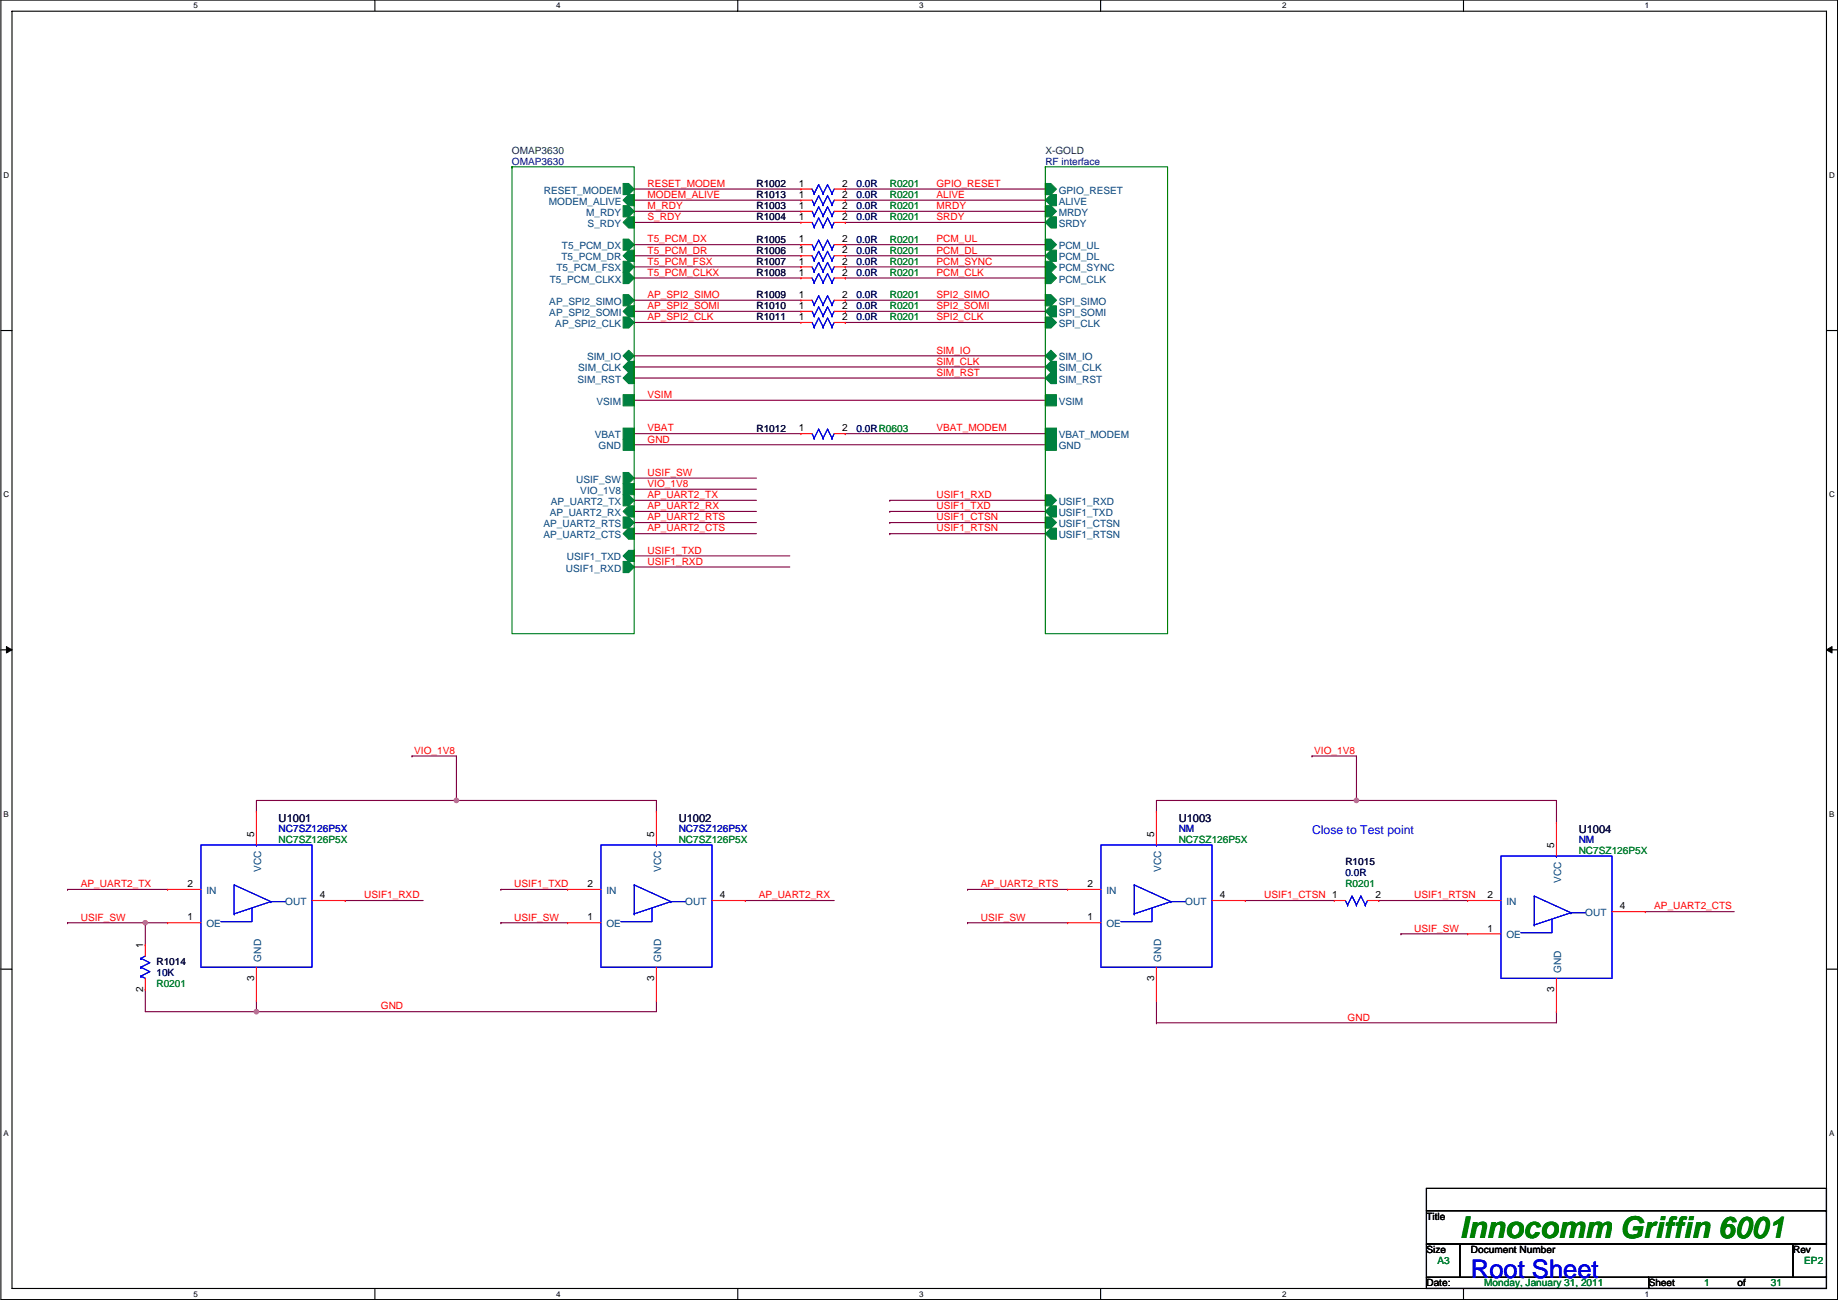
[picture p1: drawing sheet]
<svg xmlns="http://www.w3.org/2000/svg" width="420mm" height="297mm" viewBox="0 0 420 297" stroke-linecap="round" stroke-linejoin="round" font-family="sans-serif">
<path d="M.2 0h419.9v296.9h-419.9zM2.7 2.6h414.8v291.8h-414.8z" fill="none" stroke="#000" stroke-width=".25"/>
<g fill="#fff">
<path d="M44.2 .3h1v2h-1z"/>
<path d="M44.2 294.7h1v2h-1z"/>
</g>
<path d="M85.7 0v2.6M85.7 294.4v2.5" fill="none" stroke="#000" stroke-width=".25"/>
<g fill="#fff">
<path d="M127.2 .3h1v2h-1z"/>
<path d="M127.2 294.7h1v2h-1z"/>
</g>
<path d="M168.6 0v2.6M168.6 294.4v2.5" fill="none" stroke="#000" stroke-width=".25"/>
<g fill="#fff">
<path d="M210.1 .3h1v2h-1z"/>
<path d="M210.1 294.7h1v2h-1z"/>
</g>
<path d="M251.6 0v2.6M251.6 294.4v2.5" fill="none" stroke="#000" stroke-width=".25"/>
<g fill="#fff">
<path d="M293.1 .3h1v2h-1z"/>
<path d="M293.1 294.7h1v2h-1z"/>
</g>
<path d="M334.5 0v2.6M334.5 294.4v2.5" fill="none" stroke="#000" stroke-width=".25"/>
<g fill="#fff">
<path d="M376 .3h1v2h-1z"/>
<path d="M376 294.7h1v2h-1z"/>
<path d="M.8 39h1.3v2.1h-1.3z"/>
<path d="M418.2 39h1.2v2.1h-1.2z"/>
<path d="M.8 112h1.3v2h-1.3z"/>
<path d="M418.2 112h1.2v2h-1.2z"/>
</g>
<path d="M.2 75.5h2.5M417.5 75.5h2.6" fill="none" stroke="#000" stroke-width=".25"/>
<g fill="#fff">
<path d="M.8 185h1.2v2h-1.2z"/>
<path d="M418.2 185h1.2v2h-1.2z"/>
</g>
<path d="M.2 148.5h2.5M417.5 148.5h2.6" fill="none" stroke="#000" stroke-width=".25"/>
<path d="M1.5 147.7l1.2 .8-1.2 .7zM417.5 148.5l1.3-.8v1.5z" fill="#000" stroke="#000" stroke-width=".23"/>
<g fill="#fff">
<path d="M.8 257.9h1.2v2h-1.2z"/>
<path d="M418.2 257.9h1.2v2h-1.2z"/>
</g>
<path d="M.2 221.4h2.5M417.5 221.4h2.6M326.1 271.5h91.4v5.1h-91.4zM326.1 276.6h91.4v7.6h-91.4zM326.1 284.2h7.6v7.7h-7.6zM326.1 291.9h50.8v2.5h-50.8zM333.7 284.2h76.2v7.7h-76.2zM376.9 291.9h40.6v2.5h-40.6zM409.9 284.2h7.6v7.7h-7.6z" fill="none" stroke="#000" stroke-width=".25"/>
<g fill="none" stroke="#800040" stroke-width=".25">
<path d="M145 43.2h.1M145 48.3h.1M145 50.8h.1M145 55.9h.1M145 58.4h.1M145 45.7h.1M145 43.2h38.1M145 48.3h38.1M145 50.8h38.1M145 55.9h38.1M145 58.4h38.1M145 45.7h38.1"/>
<path d="M193.2 43.2h.1M193.2 48.3h.1M193.2 50.8h.1M193.2 55.9h.1M193.2 58.4h.1M193.2 45.7h.1M193.2 43.2h45.8M193.2 48.3h45.8M193.2 50.8h45.8M193.2 55.9h45.8M193.2 58.4h45.8M193.2 45.7h45.8"/>
<path d="M145 61h.1M145 63.5h.1M145 68.6h.1M145 71.1h.1M145 73.7h.1M145 61h38.1M145 63.5h38.1M145 68.6h38.1M145 71.1h38.1M145 73.7h38.1M193.2 61h.1M193.2 63.5h.1"/>
<path d="M193.2 68.6h.1M193.2 71.1h.1M193.2 73.7h.1M193.2 61h45.8M193.2 63.5h45.8M193.2 68.6h45.8M193.2 71.1h45.8M193.2 73.7h45.8M145 81.3h.1M145 83.8h.1M145 86.4h.1M145 91.5h.1"/>
<path d="M145 99.1h.1M145 81.3h94M145 83.8h94M145 86.4h94M145 91.5h94M145 99.1h38.1M193.2 99.1h.1M193.2 99.1h45.8M145 101.6h.1M145 114.3h.1M145 116.9h.1M145 111.8h.1"/>
<path d="M145 109.2h.1M145 119.4h.1M145 101.6h94M145 114.3h27.9M145 116.9h27.9M145 111.8h27.9M145 109.2h27.9M145 119.4h27.9M203.4 114.3h.1M203.4 116.9h.1M203.4 119.4h.1M203.4 114.3h35.6"/>
<path d="M203.4 116.9h35.6M203.4 119.4h35.6M145 121.9h.1M145 129.6h.1M145 127h.1M145 121.9h27.9M145 129.6h35.5M145 127h35.5M203.4 121.9h.1M203.4 121.9h35.6M94.2 172.7h.1M94.2 172.7h10.1v10.2"/>
<path d="M299.9 172.7h.1M299.9 172.7h10.2v10.2M104.3 182.9h.1M104.3 182.9h-45.7v2.5M104.3 182.9h45.8v2.5M310.1 182.9h-45.7v2.5M310.1 182.9h45.7v5.1M310.1 182.9h.1M15.4 210.8h17.8v5.1M15.4 210.8h.1M15.4 203.2h.1M15.4 203.2h22.9"/>
<path d="M33.2 210.8h.1M33.2 210.8h5.1M78.9 205.8h.1M78.9 205.8h17.8M114.5 210.8h.1M114.5 203.2h.1M114.5 210.8h15.2M114.5 203.2h15.2M170.4 205.8h.1M170.4 205.8h20.3M221.2 210.8h.1M221.2 203.2h.1"/>
<path d="M221.2 210.8h22.8M221.2 203.2h22.8M284.7 205.8h.1M284.7 205.8h20.3M315.2 205.8h.1M315.2 205.8h20.3M320.2 213.4h.1M320.2 213.4h15.3M376.1 208.3h.1M376.1 208.3h20.3M33.2 226.1v5.1h25.4M58.6 228.6v2.6"/>
<path d="M58.6 231.2h.1M150.1 228.6v2.6h-91.5M264.4 233.7h.1M264.4 228.6v5.1M355.8 231.2h.1M355.8 231.2v2.5h-91.4"/>
</g>
<g fill="#f0f" stroke="#f0f" stroke-width=".25">
<circle cx="104.3" cy="182.9" r=".5"/>
<circle cx="33.2" cy="210.8" r=".5"/>
<circle cx="58.6" cy="231.1" r=".5"/>
<circle cx="310.1" cy="182.9" r=".5"/>
</g>
<g fill="none" stroke="#00f" stroke-width=".25">
<path d="M185.6 50.8l.5 1M185.6 45.7l.5 1.1M185.6 58.4l.5 1.1M185.6 43.2l.5 1M185.6 55.9l.5 1M185.6 48.3l.5 1M186.1 51.8h.1M186.1 46.8h.1M186.1 59.5h.1M186.1 44.2h.1M186.1 56.9h.1M186.1 49.3h.1"/>
<path d="M186.1 51.8l1-2 1.1 2M186.1 46.8l1-2.1 1.1 2.1M186.1 59.5l1-2.1 1.1 2.1M186.1 44.2l1-2 1.1 2M186.1 56.9l1-2 1.1 2M186.1 49.3l1-2 1.1 2M188.2 51.8h.1M188.2 46.8h.1M188.2 59.5h.1M188.2 44.2h.1M188.2 56.9h.1M188.2 49.3h.1"/>
<path d="M188.2 51.8l1-2 1 2M188.2 46.8l1-2.1 1 2.1M188.2 59.5l1-2.1 1 2.1M188.2 44.2l1-2 1 2M188.2 56.9l1-2 1 2M188.2 49.3l1-2 1 2M190.2 51.8h.1M190.2 46.8h.1M190.2 59.5h.1M190.2 44.2h.1M190.2 56.9h.1M190.2 49.3h.1"/>
<path d="M190.7 50.8l-.5 1M190.7 45.7l-.5 1.1M190.7 58.4l-.5 1.1M190.7 43.2l-.5 1M190.7 55.9l-.5 1M190.7 48.3l-.5 1M185.6 63.5l.5 1M185.6 68.6l.5 1M185.6 71.1l.5 1.1M185.6 61l.5 1M185.6 73.7l.5 1M186.1 64.5h.1"/>
<path d="M186.1 69.6h.1M186.1 72.2h.1M186.1 62h.1M186.1 74.7h.1M186.1 64.5l1-2 1.1 2M186.1 69.6l1-2 1.1 2M186.1 72.2l1-2.1 1.1 2.1M186.1 62l1-2 1.1 2M186.1 74.7l1-2 1.1 2M188.2 64.5h.1M188.2 69.6h.1M188.2 72.2h.1"/>
<path d="M188.2 62h.1M188.2 74.7h.1M188.2 64.5l1-2 1 2M188.2 69.6l1-2 1 2M188.2 72.2l1-2.1 1 2.1M188.2 62l1-2 1 2M188.2 74.7l1-2 1 2M190.2 64.5h.1M190.2 69.6h.1M190.2 72.2h.1M190.2 62h.1M190.2 74.7h.1"/>
<path d="M190.7 63.5l-.5 1M190.7 68.6l-.5 1M190.7 71.1l-.5 1.1M190.7 61l-.5 1M190.7 73.7l-.5 1M185.6 99.1l.5 1M190.7 99.1l-.5 1M186.1 100.1h.1M186.1 100.1l1-2 1.1 2M188.2 100.1h.1M188.2 100.1l1-2 1 2M190.2 100.1h.1"/>
<path d="M45.9 193.1h25.4v27.9h-25.4zM58.6 193.1h.1M137.4 193.1h25.4v27.9h-25.4zM150.1 193.1h.1M251.7 193.1h25.4v27.9h-25.4zM264.4 193.1h.1M343.1 195.6h25.4v27.9h-25.4zM355.8 195.6h.1M32.2 219h.1M32.2 219l2 1-2 1M33.2 218.5l-1 .5M45.9 203.2h.1"/>
<path d="M45.9 210.8h.1M53.5 208.8h.1M57.6 207.5v3.1h-7.1M61.9 206l-8.4-3.8v6.6M61.9 206h.1M61.9 206h3.3M61.9 206l-8.4 2.8M71.3 205.8h.1M137.4 203.2h.1M137.4 210.8h.1M145 208.8h.1M149 207.5v3.1h-7.1"/>
<path d="M153.4 206l-8.4-3.8v6.6M153.4 206h.1M153.4 206h3.3M153.4 206l-8.4 2.8M162.8 205.8h.1M251.7 203.2h.1M251.7 210.8h.1M259.3 208.8h.1M263.3 207.5v3.1h-7.1M267.7 206l-8.4-3.8v6.6M267.7 206h.1M267.7 206h3.3"/>
<path d="M267.7 206l-8.4 2.8M277.1 205.8h.1M307.5 205.8l.5 1M308 206.8h.1M308 206.8l1.1-2.1 1 2.1M310.1 206.8h.1M310.1 206.8l1-2.1 1 2.1M312.1 206.8h.1M312.6 205.8l-.5 1M343.1 205.8h.1M343.1 213.4h.1M350.7 211.3h.1"/>
<path d="M354.8 210.1v3h-7.1M359.1 208.6l-8.4-3.9v6.6M359.1 208.6h.1M359.1 208.6h3.3M359.1 208.6l-8.4 2.7M368.5 208.3h.1M32.2 221h.1M32.2 223h.1M32.2 221l2 1-2 1M32.2 223l1 .5M58.6 221h.1M150.1 221h.1"/>
<path d="M264.4 221h.1M355.8 223.5h.1"/>
</g>
<g fill="none" stroke="#f00" stroke-width=".25">
<path d="M183.1 50.8h.1M183.1 45.7h.1M183.1 58.4h.1M183.1 43.2h.1M183.1 55.9h.1M183.1 48.3h.1M183.1 50.8h2.5M183.1 45.7h2.5M183.1 58.4h2.5M183.1 43.2h2.5M183.1 55.9h2.5M183.1 48.3h2.5"/>
<path d="M190.7 50.8h2.5M190.7 45.7h2.5M190.7 58.4h2.5M190.7 43.2h2.5M190.7 55.9h2.5M190.7 48.3h2.5M193.2 50.8h.1M193.2 45.7h.1M193.2 58.4h.1M193.2 43.2h.1M193.2 55.9h.1M193.2 48.3h.1"/>
<path d="M183.1 63.5h.1M183.1 68.6h.1M183.1 71.1h.1M183.1 61h.1M183.1 73.7h.1M183.1 63.5h2.5M183.1 68.6h2.5M183.1 71.1h2.5M183.1 61h2.5M183.1 73.7h2.5M190.7 63.5h2.5M190.7 68.6h2.5"/>
<path d="M190.7 71.1h2.5M190.7 61h2.5M190.7 73.7h2.5M193.2 63.5h.1M193.2 68.6h.1M193.2 71.1h.1M193.2 61h.1M193.2 73.7h.1M183.1 99.1h.1M183.1 99.1h2.5M190.7 99.1h2.5M193.2 99.1h.1"/>
<path d="M58.6 185.4h.1M58.6 185.4v7.7M150.1 185.4h.1M150.1 185.4v7.7M264.4 185.4h.1M264.4 185.4v7.7M355.8 188h.1M355.8 188v7.6M33.2 215.9h.1M33.2 215.9v2.6M38.3 210.8h.1M38.3 203.2h.1"/>
<path d="M38.3 210.8h7.6M38.3 203.2h7.6M71.3 205.8h7.6M78.9 205.8h.1M129.7 210.8h.1M129.7 203.2h.1M129.7 210.8h7.7M129.7 203.2h7.7M162.8 205.8h7.6M170.4 205.8h.1M244 210.8h.1M244 203.2h.1"/>
<path d="M244 210.8h7.7M244 203.2h7.7M277.1 205.8h7.6M284.7 205.8h.1M305 205.8h.1M305 205.8h2.5M312.6 205.8h2.6M315.2 205.8h.1M335.5 213.4h.1M335.5 205.8h.1M335.5 205.8h7.6M335.5 213.4h7.6"/>
<path d="M368.5 208.3h7.6M376.1 208.3h.1M33.2 226.1h.1M33.2 223.5v2.6M58.6 228.6h.1M58.6 221v7.6M150.1 228.6h.1M150.1 221v7.6M264.4 228.6h.1M264.4 221v7.6M355.8 231.2h.1M355.8 223.5v7.7"/>
</g>
<g fill="#008040" stroke="#008040" stroke-width=".25">
<path d="M142.4 59.7h1.3l1.3 1.3-1.3 1.3h-1.3z" fill-rule="evenodd"/>
<path d="M142.4 62.3h1.3l1.3 1.2-1.3 1.3h-1.3z" fill-rule="evenodd"/>
<path d="M142.4 54.6h1.3l1.3 1.3-1.3 1.3h-1.3z" fill-rule="evenodd"/>
<path d="M143.7 85.1h1.3v2.6h-1.3l-1.3-1.3z" fill-rule="evenodd"/>
<path d="M142.4 81.3l1.3-1.3 1.3 1.3-1.3 1.3z" fill-rule="evenodd"/>
<path d="M142.4 90.2h2.6v2.5h-2.6z" fill-rule="evenodd"/>
<path d="M142.4 97.8h2.6v2.6h-2.6z" fill-rule="evenodd"/>
<path d="M142.4 100.4h2.6v2.5h-2.6z" fill-rule="evenodd"/>
<path d="M142.4 72.4h1.3l1.3 1.3-1.3 1.3h-1.3z" fill-rule="evenodd"/>
<path d="M142.4 41.9h1.3l1.3 1.3-1.3 1.3h-1.3z" fill-rule="evenodd"/>
<path d="M142.4 67.3h1.3l1.3 1.3-1.3 1.3h-1.3z" fill-rule="evenodd"/>
<path d="M142.4 47h1.3l1.3 1.3-1.3 1.3h-1.3z" fill-rule="evenodd"/>
<path d="M142.4 50.8l1.3-1.2h1.3v2.5h-1.3z" fill-rule="evenodd"/>
<path d="M143.7 57.2h1.3v2.5h-1.3l-1.3-1.3z" fill-rule="evenodd"/>
<path d="M143.7 69.9h1.3v2.5h-1.3l-1.3-1.3z" fill-rule="evenodd"/>
<path d="M143.7 82.6h1.3v2.5h-1.3l-1.3-1.3z" fill-rule="evenodd"/>
<path d="M143.7 44.5h1.3v2.5h-1.3l-1.3-1.3z" fill-rule="evenodd"/>
<path d="M142.4 113.1h1.3l1.3 1.2-1.3 1.3h-1.3z" fill-rule="evenodd"/>
<path d="M143.7 115.6h1.3v2.5h-1.3l-1.3-1.2z" fill-rule="evenodd"/>
<path d="M142.4 108h1.3l1.3 1.2-1.3 1.3h-1.3z" fill-rule="evenodd"/>
<path d="M142.4 110.5h2.6v2.6h-2.6z" fill-rule="evenodd"/>
<path d="M142.4 118.1h1.3l1.3 1.3-1.3 1.3h-1.3z" fill-rule="evenodd"/>
<path d="M143.7 120.7h1.3v2.5h-1.3l-1.3-1.3z" fill-rule="evenodd"/>
<path d="M142.4 127l1.3-1.2h1.3v2.5h-1.3z" fill-rule="evenodd"/>
<path d="M142.4 128.3h1.3l1.3 1.3-1.3 1.2h-1.3z" fill-rule="evenodd"/>
<path d="M239 58.4l1.2-1.2h1.3v2.5h-1.3z" fill-rule="evenodd"/>
<path d="M239 62.3h1.2l1.3 1.2-1.3 1.3h-1.2z" fill-rule="evenodd"/>
<path d="M239 54.6h1.2l1.3 1.3-1.3 1.3h-1.2z" fill-rule="evenodd"/>
<path d="M239 59.7h1.2l1.3 1.3-1.3 1.3h-1.2z" fill-rule="evenodd"/>
<path d="M239 47h1.2l1.3 1.3-1.3 1.3h-1.2z" fill-rule="evenodd"/>
<path d="M239 50.8l1.2-1.2h1.3v2.5h-1.3z" fill-rule="evenodd"/>
<path d="M239 100.4h2.5v2.5h-2.5z" fill-rule="evenodd"/>
<path d="M239 41.9h1.2l1.3 1.3-1.3 1.3h-1.2z" fill-rule="evenodd"/>
<path d="M239 83.8l1.2-1.2h1.3v2.5h-1.3z" fill-rule="evenodd"/>
<path d="M239 86.4l1.2-1.3h1.3v2.6h-1.3z" fill-rule="evenodd"/>
<path d="M239 81.3l1.2-1.3 1.3 1.3-1.3 1.3z" fill-rule="evenodd"/>
<path d="M239 90.2h2.5v2.5h-2.5z" fill-rule="evenodd"/>
<path d="M239 67.3h1.2l1.3 1.3-1.3 1.3h-1.2z" fill-rule="evenodd"/>
<path d="M239 71.1l1.2-1.2h1.3v2.5h-1.3z" fill-rule="evenodd"/>
<path d="M239 72.4h1.2l1.3 1.3-1.3 1.3h-1.2z" fill-rule="evenodd"/>
<path d="M239 97.8h2.5v2.6h-2.5z" fill-rule="evenodd"/>
<path d="M239 45.7l1.2-1.2h1.3v2.5h-1.3z" fill-rule="evenodd"/>
<path d="M239 116.9l1.2-1.3h1.3v2.5h-1.3z" fill-rule="evenodd"/>
<path d="M239 113.1h1.2l1.3 1.2-1.3 1.3h-1.2z" fill-rule="evenodd"/>
<path d="M239 118.1h1.2l1.3 1.3-1.3 1.3h-1.2z" fill-rule="evenodd"/>
<path d="M239 121.9l1.2-1.2h1.3v2.5h-1.3z" fill-rule="evenodd"/>
</g>
<path d="M117 38.1h28v106.7h-28zM117 38.1h.1M239 38.1h27.9v106.7h-27.9zM239 38.1h.1" fill="none" stroke="#008000" stroke-width=".25"/>
<text font-size="6.9" fill="#008000" x="333.7" y="282.8">Innocomm Griffin 6001</text>
<text font-size="5.8" fill="#00f" x="336.2" y="292.1">Root Sheet</text>
<text font-size="2.8" fill="#00f" x="299.9" y="190.5">Close to Test point</text>
<g font-size="2.5" fill="#000040">
<text x="63.7" y="187.7">U1001</text>
<text x="155.1" y="187.7">U1002</text>
<text x="269.4" y="187.7">U1003</text>
<text x="360.9" y="190.2">U1004</text>
</g>
<g font-size="2.3" fill="#004040">
<text x="117" y="35.1">OMAP3630</text>
<text x="239" y="35.1">X-GOLD</text>
</g>
<g font-size="2.3" fill="#000080">
<text x="117" y="37.6">OMAP3630</text>
<text x="239" y="37.6">RF interface</text>
<text x="195.8" y="45.3">0.0R</text>
<text x="195.8" y="42.7">0.0R</text>
<text x="195.8" y="47.8">0.0R</text>
<text x="195.8" y="50.3">0.0R</text>
<text x="195.8" y="58">0.0R</text>
<text x="195.8" y="55.4">0.0R</text>
<text x="195.8" y="63">0.0R</text>
<text x="195.8" y="60.5">0.0R</text>
<text x="195.8" y="68.1">0.0R</text>
<text x="195.8" y="70.7">0.0R</text>
<text x="195.8" y="73.2">0.0R</text>
<text x="195.8" y="98.6">0.0RR0603</text>
<text x="307.5" y="200.2">0.0R</text>
<text x="35.8" y="223.1">10K</text>
</g>
<g font-size="2.3" fill="#004080">
<text x="124.3" y="44.2">RESET_MODEM</text>
<text x="125.5" y="46.8">MODEM_ALIVE</text>
<text x="242" y="44.2">GPIO_RESET</text>
<text x="242" y="46.8">ALIVE</text>
<text x="134" y="49.3">M_RDY</text>
<text x="134.3" y="51.9">S_RDY</text>
<text x="242" y="49.3">MRDY</text>
<text x="242" y="51.9">SRDY</text>
<text x="128.3" y="59.5">T5_PCM_DR</text>
<text x="128.5" y="56.9">T5_PCM_DX</text>
<text x="242" y="59.5">PCM_DL</text>
<text x="242" y="56.9">PCM_UL</text>
<text x="125.7" y="64.6">T5_PCM_CLKX</text>
<text x="127.2" y="62">T5_PCM_FSX</text>
<text x="242" y="64.6">PCM_CLK</text>
<text x="242" y="62">PCM_SYNC</text>
<text x="125.6" y="69.6">AP_SPI2_SIMO</text>
<text x="242" y="69.6">SPI_SIMO</text>
<text x="125.6" y="72.2">AP_SPI2_SOMI</text>
<text x="126.9" y="74.7">AP_SPI2_CLK</text>
<text x="242" y="72.2">SPI_SOMI</text>
<text x="242" y="74.7">SPI_CLK</text>
<text x="134.2" y="82.3">SIM_IO</text>
<text x="242" y="82.3">SIM_IO</text>
<text x="132" y="87.4">SIM_RST</text>
<text x="132.2" y="84.9">SIM_CLK</text>
<text x="242" y="84.9">SIM_CLK</text>
<text x="242" y="87.4">SIM_RST</text>
<text x="136.4" y="92.5">VSIM</text>
<text x="242" y="92.5">VSIM</text>
<text x="135.9" y="100.1">VBAT</text>
<text x="242" y="100.1">VBAT_MODEM</text>
<text x="136.9" y="102.7">GND</text>
<text x="242" y="102.7">GND</text>
<text x="131.7" y="110.3">USIF_SW</text>
<text x="132.7" y="112.8">VIO_1V8</text>
<text x="125.7" y="117.9">AP_UART2_RX</text>
<text x="125.9" y="115.4">AP_UART2_TX</text>
<text x="242" y="117.9">USIF1_TXD</text>
<text x="242" y="115.4">USIF1_RXD</text>
<text x="124.2" y="120.4">AP_UART2_RTS</text>
<text x="124.2" y="123">AP_UART2_CTS</text>
<text x="242" y="120.4">USIF1_CTSN</text>
<text x="242" y="123">USIF1_RTSN</text>
<text x="129.4" y="130.6">USIF1_RXD</text>
<text x="129.6" y="128.1">USIF1_TXD</text>
<text x="59.7" y="199.2" transform="rotate(-90 59.7 199.2)">VCC</text>
<text x="151.1" y="199.2" transform="rotate(-90 151.1 199.2)">VCC</text>
<text x="265.4" y="199.2" transform="rotate(-90 265.4 199.2)">VCC</text>
<text x="356.9" y="201.8" transform="rotate(-90 356.9 201.8)">VCC</text>
<text x="47.2" y="204.3">IN</text>
<text x="65.2" y="206.8">OUT</text>
<text x="138.6" y="204.3">IN</text>
<text x="156.6" y="206.8">OUT</text>
<text x="252.9" y="204.3">IN</text>
<text x="270.9" y="206.8">OUT</text>
<text x="344.4" y="206.8">IN</text>
<text x="362.4" y="209.3">OUT</text>
<text x="47.2" y="211.9">OE</text>
<text x="138.6" y="211.9">OE</text>
<text x="252.9" y="211.9">OE</text>
<text x="344.4" y="214.4">OE</text>
<text x="59.7" y="219.7" transform="rotate(-90 59.7 219.7)">GND</text>
<text x="151.1" y="219.7" transform="rotate(-90 151.1 219.7)">GND</text>
<text x="265.4" y="219.7" transform="rotate(-90 265.4 219.7)">GND</text>
<text x="356.9" y="222.3" transform="rotate(-90 356.9 222.3)">GND</text>
</g>
<g font-size="2.3" fill="#f00">
<text x="148" y="42.7">RESET_MODEM</text>
<text x="148" y="47.8">M_RDY</text>
<text x="148" y="45.2">MODEM_ALIVE</text>
<text x="214.1" y="42.7">GPIO_RESET</text>
<text x="214.1" y="47.8">MRDY</text>
<text x="214.1" y="45.2">ALIVE</text>
<text x="148" y="50.3">S_RDY</text>
<text x="214.1" y="50.3">SRDY</text>
<text x="148" y="55.4">T5_PCM_DX</text>
<text x="148" y="57.9">T5_PCM_DR</text>
<text x="214.1" y="55.4">PCM_UL</text>
<text x="214.1" y="57.9">PCM_DL</text>
<text x="148" y="60.5">T5_PCM_FSX</text>
<text x="148" y="63">T5_PCM_CLKX</text>
<text x="214.1" y="60.5">PCM_SYNC</text>
<text x="214.1" y="63">PCM_CLK</text>
<text x="148" y="68.1">AP_SPI2_SIMO</text>
<text x="148" y="70.6">AP_SPI2_SOMI</text>
<text x="214.1" y="68.1">SPI2_SIMO</text>
<text x="214.1" y="70.6">SPI2_SOMI</text>
<text x="148" y="73.2">AP_SPI2_CLK</text>
<text x="214.1" y="73.2">SPI2_CLK</text>
<text x="214.1" y="80.8">SIM_IO</text>
<text x="214.1" y="83.3">SIM_CLK</text>
<text x="214.1" y="85.9">SIM_RST</text>
<text x="148" y="91">VSIM</text>
<text x="148" y="98.6">VBAT</text>
<text x="148" y="101.1">GND</text>
<text x="214.1" y="98.6">VBAT_MODEM</text>
<text x="148" y="113.8">AP_UART2_TX</text>
<text x="148" y="111.3">VIO_1V8</text>
<text x="148" y="108.7">USIF_SW</text>
<text x="214.1" y="113.8">USIF1_RXD</text>
<text x="148" y="116.4">AP_UART2_RX</text>
<text x="148" y="118.9">AP_UART2_RTS</text>
<text x="214.1" y="116.4">USIF1_TXD</text>
<text x="214.1" y="118.9">USIF1_CTSN</text>
<text x="148" y="121.4">AP_UART2_CTS</text>
<text x="214.1" y="121.4">USIF1_RTSN</text>
<text x="148" y="129.1">USIF1_RXD</text>
<text x="148" y="126.5">USIF1_TXD</text>
<text x="94.7" y="172.2">VIO_1V8</text>
<text x="300.4" y="172.2">VIO_1V8</text>
<text x="18.5" y="202.7">AP_UART2_TX</text>
<text x="117.5" y="202.7">USIF1_TXD</text>
<text x="224.2" y="202.7">AP_UART2_RTS</text>
<text x="83.3" y="205.3">USIF1_RXD</text>
<text x="173.4" y="205.3">AP_UART2_RX</text>
<text x="289" y="205.3">USIF1_CTSN 1</text>
<text x="323.3" y="205.3">USIF1_RTSN</text>
<text x="378.2" y="207.8">AP_UART2_CTS</text>
<text x="18.5" y="210.3">USIF_SW</text>
<text x="117.5" y="210.3">USIF_SW</text>
<text x="224.2" y="210.3">USIF_SW</text>
<text x="323.3" y="212.9">USIF_SW</text>
<text x="87.1" y="230.7">GND</text>
<text x="308" y="233.2">GND</text>
</g>
<g font-size="2.3" fill="#000040">
<text x="172.9" y="45.3">R1013</text>
<text x="172.9" y="42.7">R1002</text>
<text x="172.9" y="47.8">R1003</text>
<text x="172.9" y="50.3">R1004</text>
<text x="172.9" y="58">R1006</text>
<text x="172.9" y="55.4">R1005</text>
<text x="172.9" y="63">R1008</text>
<text x="172.9" y="60.5">R1007</text>
<text x="172.9" y="68.1">R1009</text>
<text x="172.9" y="70.7">R1010</text>
<text x="172.9" y="73.2">R1011</text>
<text x="172.9" y="98.6">R1012</text>
<text x="307.5" y="197.7">R1015</text>
<text x="35.8" y="220.5">R1014</text>
</g>
<g font-size="2.3">
<text x="182.6" y="45.2">1</text>
<text x="182.6" y="42.7">1</text>
<text x="182.6" y="47.8">1</text>
<text x="192.5" y="45.2">2</text>
<text x="192.5" y="42.7">2</text>
<text x="192.5" y="47.8">2</text>
<text x="182.6" y="50.3">1</text>
<text x="192.5" y="50.3">2</text>
<text x="182.6" y="57.9">1</text>
<text x="182.6" y="55.4">1</text>
<text x="192.5" y="57.9">2</text>
<text x="192.5" y="55.4">2</text>
<text x="182.6" y="63">1</text>
<text x="182.6" y="60.5">1</text>
<text x="192.5" y="63">2</text>
<text x="192.5" y="60.5">2</text>
<text x="182.6" y="68.1">1</text>
<text x="182.6" y="70.6">1</text>
<text x="192.5" y="68.1">2</text>
<text x="192.5" y="70.6">2</text>
<text x="182.6" y="73.2">1</text>
<text x="192.5" y="73.2">2</text>
<text x="182.6" y="98.6">1</text>
<text x="192.5" y="98.6">2</text>
<text x="58.1" y="191.3" transform="rotate(-90 58.1 191.3)">5</text>
<text x="149.5" y="191.3" transform="rotate(-90 149.5 191.3)">5</text>
<text x="263.8" y="191.3" transform="rotate(-90 263.8 191.3)">5</text>
<text x="355.3" y="193.8" transform="rotate(-90 355.3 193.8)">5</text>
<text x="42.9" y="202.7">2</text>
<text x="134.3" y="202.7">2</text>
<text x="248.6" y="202.7">2</text>
<text x="73.1" y="205.2">4</text>
<text x="164.5" y="205.2">4</text>
<text x="278.8" y="205.2">4</text>
<text x="314.4" y="205.2">2</text>
<text x="340.1" y="205.2">2</text>
<text x="370.3" y="207.8">4</text>
<text x="42.9" y="210.3">1</text>
<text x="134.3" y="210.3">1</text>
<text x="248.6" y="210.3">1</text>
<text x="340.1" y="212.9">1</text>
<text x="32.7" y="216.7" transform="rotate(-90 32.7 216.7)">1</text>
<text x="32.7" y="226.6" transform="rotate(-90 32.7 226.6)">2</text>
<text x="58.1" y="224.1" transform="rotate(-90 58.1 224.1)">3</text>
<text x="149.5" y="224.1" transform="rotate(-90 149.5 224.1)">3</text>
<text x="263.8" y="224.1" transform="rotate(-90 263.8 224.1)">3</text>
<text x="355.3" y="226.6" transform="rotate(-90 355.3 226.6)">3</text>
<text x="326.1" y="278.7">Title</text>
<text x="326.1" y="286.3">Size</text>
<text x="336.2" y="286.3">Document Number</text>
<text x="409.9" y="286.3">Rev</text>
<text x="326.1" y="293.9">Date:</text>
<text x="376.9" y="293.9">Sheet</text>
<text x="397.2" y="293.9">of</text>
</g>
<g font-size="2.3" fill="#008040">
<text x="203.4" y="45.3">R0201</text>
<text x="203.4" y="42.7">R0201</text>
<text x="203.4" y="47.8">R0201</text>
<text x="203.4" y="50.3">R0201</text>
<text x="203.4" y="58">R0201</text>
<text x="203.4" y="55.4">R0201</text>
<text x="203.4" y="63">R0201</text>
<text x="203.4" y="60.5">R0201</text>
<text x="203.4" y="68.1">R0201</text>
<text x="203.4" y="70.7">R0201</text>
<text x="203.4" y="73.2">R0201</text>
<text x="63.7" y="192.6">NC7SZ126P5X</text>
<text x="155.1" y="192.6">NC7SZ126P5X</text>
<text x="269.4" y="192.6">NC7SZ126P5X</text>
<text x="360.9" y="195.1">NC7SZ126P5X</text>
<text x="307.5" y="202.7">R0201</text>
<text x="35.8" y="225.6">R0201</text>
<text x="328.6" y="288.8">A3</text>
<text x="339.3" y="293.9">Monday, January 31, 2011</text>
<text x="389.6" y="293.9">1</text>
<text x="404.8" y="293.9">31</text>
<text x="412.4" y="288.8">EP2</text>
</g>
<g font-size="2.3" fill="#0000a0">
<text x="63.7" y="190">NC7SZ126P5X</text>
<text x="155.1" y="190">NC7SZ126P5X</text>
<text x="269.4" y="190">NM</text>
<text x="360.9" y="192.6">NM</text>
</g>
<g font-size="1.8">
<text x="44.2" y="1.9">5</text>
<text x="127.2" y="1.9">4</text>
<text x="210.1" y="1.9">3</text>
<text x="293.1" y="1.9">2</text>
<text x="376" y="1.9">1</text>
<text x=".8" y="40.7">D</text>
<text x="418.2" y="40.7">D</text>
<text x=".8" y="113.6">C</text>
<text x="418.2" y="113.6">C</text>
<text x=".8" y="186.6">B</text>
<text x="418.2" y="186.6">B</text>
<text x=".8" y="259.5">A</text>
<text x="418.2" y="259.5">A</text>
<text x="44.2" y="296.3">5</text>
<text x="127.2" y="296.3">4</text>
<text x="210.1" y="296.3">3</text>
<text x="293.1" y="296.3">2</text>
<text x="376" y="296.3">1</text>
</g>
</svg>
